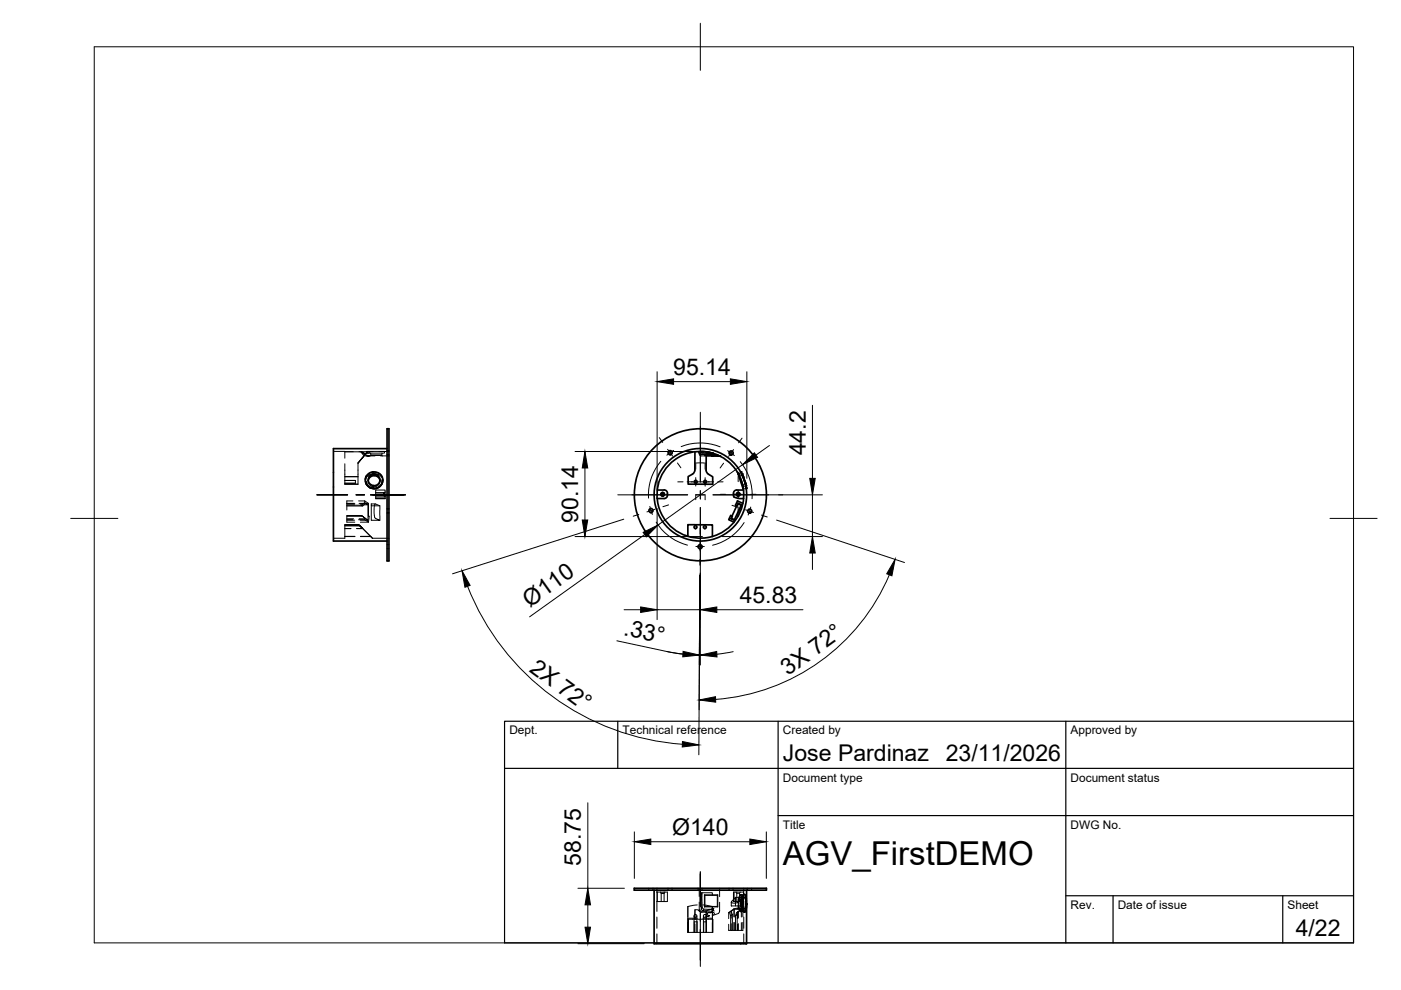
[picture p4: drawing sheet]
<svg xmlns="http://www.w3.org/2000/svg" width="297mm" height="210mm" viewBox="0 0 297 210" stroke-linecap="round" stroke-linejoin="round" font-family="sans-serif">
<!-- layer: Hidden -->
<g fill="none" stroke="#000" stroke-width=".21">
<path d="M70.7 95.7l5.8 .1M74.9 95.8h-1.8v1.3M76.1 95.8h1.8M76.9 96.1h-.2l.7 .5 2.1 .1M77 96.2l.4 .1M77.3 96.2h.1M77.4 96.3l-.4-.3-.5-.2 .5 .1 .4 .5M77.4 96.3l-1.5 1.8 2-2.4-2 2.5v4.5h-2.8v-4.4M77.4 96.4h.1M77.7 95.7l.3 .4zM77.7 95.9v.2a.25 .25 0 0 0-.2 .3 .25 .25 0 0 0 .3 .2l-.2-.1M77.7 96.6h.1"/>
<path d="M77.7 96.6l.5 .1-.4-.1M77.8 95.9l.2 .2M77.8 95.9v.2M77.9 95.7h1.2M77.9 96.7h.1M77.9 96.7h.2M78 96.1h.1M78 96.7h.1M78 96.1h.6v.3M78.1 96.7h.1M78.1 95.7h-.4M78.2 96.7h.1"/>
<path d="M78.5 96.1l-.4-.4h3.4v.4h-.5v.3M78.5 96.7h2.6M78.6 96.6v-.2h2.4v.2M78.6 96.1h2.4M80.3 95.7h2.2M80.7 96.7h1.8M82.1 95.5h.4M82.1 96.4h.4M82.1 95.6h.4M82.1 96.5h.4M147.3 98.2h2.4M148.2 95.9l.1 .4 .4 .1"/>
<path d="M148.6 95.7l.2 .4-.2-.4 .3 .4h.3M148.7 96.4h1l-1.2-.1-.4-.5-.3-.1a.62 .62 0 0 1 .5 .8l.3 .2h1.1M148.7 96.3v.1M148.7 95.7h.3l.2 .4M149.2 95.7h.1M149.2 96.1h1.8M149.5 96.6l-.1 .1M149.5 96.6h2.6M149.5 96.1v.5M149.7 95.8h.1M149.7 95.8h.3M150.2 95.9h.3"/>
<path d="M150.9 96.4h.1M150.9 96.6h.1M150.9 96.7h.1M151 96.3h.1M151 96.1h.1M151.2 96.1h.1M151.6 96.7h.1M152.1 96.6l.1 .1M152.1 96.4v.2M152.3 96.7h.1M152.4 96.7h.1M73.1 113.8v.3h-2.4"/>
<path d="M73.1 101.9h2.3v.6h-2.3M73.1 111.2l3 .1zM73.1 113.8h2.1M73.1 113.7h2.1M73.1 111.3v2.5M73.1 101h2.8M73.1 101.1h2.8M73.1 111.5h3.2M73.1 112.1h1.3M73.5 109.3v1.4h1.7M73.5 106.7v1.4M73.5 109.3h3.1"/>
<path d="M73.5 109.5h3.4M73.5 110h1.5M73.5 106.7h1.7M73.5 107.3h3.4M73.5 107.1h3.1M73.5 110.2h1.3M73.5 110.3h1.7M73.5 107h1.7M74.8 106.2h-1.3v.5M75.6 112.1h1.3M76 110.2h1.3M76 106.2h1.3"/>
<path d="M76.1 111.2l2.5 2.5M76.1 111.3l2.5 2.5M76.1 110h1.5l.4 .3h-1.6M76.1 106.7h2M76.3 111.5l.6 .6zM76.4 110.7h1.7M76.4 113.8h2.2M76.4 113.7h2.2M76.6 109.3l1 .7zM76.6 107.1l.7-.5 .3 .1-.7 .6zM77.3 109.8v.4l.8 .5M77.3 106.2l.8 .5"/>
<path d="M77.3 106.2v.4M77.4 101.7l.1 .7 .3 .6 1.2 .6h.8l.4-.2 .4-.3 .5-.7M77.5 102.1v.1M77.5 101.3h.1M77.5 101.3v.1M77.6 101.2l-.1 .2M77.6 106.7l.4 .3h-1.6M77.7 101l.8-.7 1.2-.2 1.1 .7 .4 1M77.8 101.1l.7-.5 1-.2 .8 .2 .6 .6M78 107v3.3M78.1 101.9a1.25 1.25 0 0 0 1.2 1.3 1.25 1.25 0 0 0 1.3-1.3M78.1 101.8v.2"/>
<path d="M78.1 106.7v2.8h.2l-.2-.1M78.3 109.5l-.2 1.2M78.6 113.7l.4 .4-.4-.3M78.7 107.2v3.1h1.8l-1-.5a6 6 0 0 1 0-2.9h.2a.97 .97 0 0 1 .8 1.4v2M78.7 106.9v.3h1.8M78.7 106.8v.1M78.7 106.8h.9M79 114.1h3.5M79.7 105.7h2zM79.7 105.7v-1.8h2v1.8M79.7 105.1h1.7l.3 .2-.3-.2zM79.7 105.4h2"/>
<path d="M79.7 104.5h1.7M80.3 100.8a1.68 1.68 0 0 0-2.2 .2M80.6 101.8v.2M80.9 101.7a1.64 1.64 0 0 1-1.4 1.9 1.64 1.64 0 0 1-1.8-1.5M81.4 104.5v.6zM81.4 104.5v.6M81.7 104.3l-.3 .2M82.1 115.5h.4M82.1 116.3h.4M82.1 107.9h.4M82.1 108.8h.4M82.1 107.8h.4"/>
<path d="M82.1 108.7h.4M154.7 109.8l.3 .2M155.2 110l.7 .3-.2-.1M155.2 109.4l-.1 .5M156.2 106.6l.3 .1M156.4 100.3l.6 1.1M156.5 106.8l-.3 .4M156.5 100.4l.1 .1M156.5 100.4h.1M156.7 100.8l.7 2M156.7 100.8h.1M157 100.1l.6 1.3"/>
<path d="M157 100.1h.1M157 101.5l.6 2.1M157.1 100.1l.2 .4zM157.1 100.2h.1M157.1 100.1l.2 .4M157.1 107.1l.3 .1M157.3 100.5l.1 .1M157.4 100.7l-.4-.6 .7 1.6M157.4 100.6h.1M157.4 100.6l-.8 .3M157.4 102.5l.2 1.3M157.4 102.8h.1"/>
<path d="M157.5 106.8l-1.2 2.6 .2 .1M157.5 101.1l.1 .2M157.6 101.3h.1M157.6 101.3l.3 .9M157.6 103.5v.1M157.6 103.6h.1M157.9 102.1v.1M157.9 102.2h.1M157.9 102.2l.1 .2M157.9 102.4l.3 1.2v-.2M158 102.6l.2 .6M158.1 102.8l.1 .6"/>
<path d="M158.2 103l.1 .6zM158.2 103h.1M158.2 102.9l.1 .6M158.2 103l-.8 .2M158.2 103.4h.1M137.6 188.3v.4M138.4 188.3v.4M139.3 189.1v2M139.3 188.3v4.9M139.3 194.4v2.4M139.3 198v2.1M139.3 189.1h2.2v2h-.7"/>
<path d="M139.3 191.1h1.5M140 189.1l.2 .3v1.7M140.2 189.4h.6zM141 189.1l-.2 .3v1.7M141.6 188.3v.4M142.5 188.3v.4M145.8 194.7v3h1.5M145.8 197.7h.1M145.8 195.6v2.1M145.8 194.7h2M145.9 194.9h1.4M145.9 194.9v2.8v-2.8"/>
<path d="M147.2 194.2v3.5M147.2 197.7v-2.3h.6v2.3M147.3 194.9h.1M147.3 192.9h.7l.5 .5h1.2v1.1a.3 .3 0 0 1-.1 .4 .3 .3 0 0 1-.3 0h-1.5a.34 .34 0 0 1-.5-.1 .34 .34 0 0 1 0-.4zM147.3 192.9v1.8M147.3 195.9v1.8M147.7 194.2v3.5M147.8 191.9l-2 .3v2.5M148 188.3v.4M148.1 193h.2M148.2 193.1l.5 .2M148.3 193h.1"/>
<path d="M148.3 188.3v1.8M148.3 191.3v1.7M148.7 192.7l.3 .4M148.8 188.3v.4M148.9 189.3v3l-.2 .4v-3.4h2.3v.5h1.1M148.9 192.3l.3 .5M149 191.9l2 .3v5.5M149 194.7h2M149.1 194.2v3.5M149.2 197.7v-2.3h.6v2.3M149.2 192.8h1.8l-1.2 .3h-.8zM149.4 189.7v2.6"/>
<path d="M149.5 189.8v2.4M149.5 192.2l-.1 .1M149.5 192.2h1.5M149.5 189.8h1.5M149.7 194.9v2.8M149.7 193.4v.6a.25 .25 0 0 0 .1 .3 .25 .25 0 0 0 .3 0l.4-.2-.4 .1-.1-.6 .7-.1 .2-.2-2.2 .1M149.7 194.3v3.4h-2.4M149.7 194.9h1.4M149.8 194.2l-.1 3.5h1.4M150.9 192.6h.5l-.1 .4M151 193.4l.3 .1 .2 .3M151.1 194.9v2.8v-2.8"/>
<path d="M151.4 193.2l-.1-.2-.4 .1v.2M152.1 192.2l.1 .1h-2.8M152.1 189.8l.1-.1v2.6M152.1 192.2h-1.1v.6M152.1 189.8v2.4M152.2 189.7h-2.8l.1 .1M152.6 191.3l-.1 2.2-.2 .2-1.2 .4 .1-.2M152.6 188.3v1.8M154.5 193.5v1.3M154.5 196v1.3h.4M154.5 193.5h.2M154.6 188.3v.4"/>
<path d="M154.7 193.5l.3-.3 .3 .7-.4 .3zM155 195.8v1.5M155 191.3v.8l2.4-.1M155.3 193.9v3.4h-.4v-3.1M155.4 188.3v.4M155.5 189.1h2.1v2h-2.1zM155.6 192.7v1.7M155.6 195.6v1.7M155.6 192.7l-1.1 .8M155.6 189.1v2M155.7 192.8l-.7 .4v1.5M155.7 192.8v1.6"/>
<path d="M155.7 195.6v1.7M155.7 192.8h1.5M155.9 190.3h1.5l-1 1a1.32 1.32 0 0 1-1.4 0l.9-1v1.8M155.9 194.2v3.1M156 189.1l.2 .3M156.2 193.5l.3-.3-.2 .7-.4 .3zM156.2 193.5h.2M156.2 189.4h.6M156.2 189.4v1.7M156.3 193.9v3.4M156.4 193.5v1.3M156.4 196v1.3"/>
<path d="M156.5 192.7v-.2l-.2 .2h1.2M156.5 192.5l-.9 .2M156.5 190.9a.84 .84 0 0 1 .6-1l.4 1M156.5 192.1a.78 .78 0 0 0 .6 1l.4-1M156.5 193.2l.7-.4v1.6M156.5 193.2v1.5M156.5 195.8v1.5M156.8 189.4v1.7M156.8 193l.2 .2M157 189.1l-.2 .3M157 189.8l-.2 .1M157 190.2l.2 .2 .2 .6"/>
<path d="M157 190.2a2.14 2.14 0 0 0 0 2.5l.2-.1 .2-.6M157 192.7h.1M157 190.2h.8M157 192.7h.8M157 189.7l.3-.1 .1 .2 .2 .9-.1 2-.3 .7-.4-.6-.3-1.2 .1-1.1zM157.2 195.6v1.7M157.4 190.3v.8M157.5 193.2h.1M157.5 192.7h.1M157.5 193.2l.1 .1M157.5 192.7v1.7M157.5 195.6v1.7h-2.2"/>
<path d="M157.5 192.7l-1.1 .8M157.6 193.2v.1M157.6 193.3l.2 .1M157.7 188.3v4.9M157.7 194.4v2.4M157.7 198v2.1M157.8 189.6l.3 .4 .1 1v1.4l-.2 .8M157.9 193.3h.1M158 193.1v.1M158.2 191.7h.1M158.3 191.7v.6M158.5 188.3v.4"/>
<path d="M159.4 188.3v.4"/>
<circle cx="140.5" cy="104.8" r=".47"/>
<circle cx="156.5" cy="104.8" r=".47"/>
<circle cx="147.4" cy="194.2" r=".3"/>
<circle cx="149.5" cy="194.2" r=".3"/>
</g>
<!-- layer: Visible -->
<g fill="none" stroke="#000" stroke-width=".36">
<path d="M82.1 95.1h-11.4v19.6h11.4M82.1 90.9h.4v28h-.4zM147.3 95.8v4.1a1.86 1.86 0 0 1-1.4 1.1v1.7h5.2v-1.6a1.91 1.91 0 0 1-1.4-1.2v-.2M149 95.7l.7 .1v3.9M149.7 96.7h2.3M149.7 96.4h1.2M150 95.8l.2 .1M150.4 95.9h-.3l-.1 .2 .7 .1 .2 .2M150.5 95.9l.5 .2M150.6 96l.6 .1M150.9 96.4v.2h.4M151.3 96.6l.1 .1"/>
<path d="M151.4 96.5l-.1 .1M151.5 96.2l-.5 .1M152 96.7h.5M152 96.7h.2M77.5 101.4l.1 1M77.5 102.2l.1 .2M77.5 101.4v.3M77.6 101.2l-.1 .2M77.6 102.4l.1 .2M77.6 101.1l-.1 .2M77.6 101.1h.1M77.6 102.5l.1 .1"/>
<path d="M77.7 102.6l.7 .7 .7 .2M77.7 101l-.1 .2M77.7 100.9h.1M79.1 100.1l.8 .1a1.74 1.74 0 0 1 1.2 2 1.74 1.74 0 0 1-2 1.3v-.5l1-.3 .5-.8-.2-.7-.3-.3-.5-.3h-.5zM79.1 100.6a1.17 1.17 0 0 0-1 1.2 1.17 1.17 0 0 0 1 1.1M79.1 100a1.89 1.89 0 0 0-1.5 1.1M80.6 101.9a1.27 1.27 0 0 0-1.3-1 1.27 1.27 0 0 0-1.2 1M81.2 101.8l-.2 .7-.4 .6-1.1 .5-.7-.1-.6-.3-.6-.8M139.3 105.7h1.5M139.3 103.9h1.5M140.8 103.9a.93 .93 0 0 1 .7 .9 .93 .93 0 0 1-.7 .9M145.8 113.7v-2.5l5.2 .1v2.5"/>
<path d="M155.1 109.9l.6 .3M155.7 105.4l1.1 .3h.9M156.2 107.2l-1 2.2M156.4 100.2l.1 .2M156.5 106.8l.6 .3M156.5 100.4l.2 .4M156.5 100.4l1.1 3.2M157 100.1h.1M157.1 100.1a9.8 9.8 0 0 0-16.4-1.1 9.8 9.8 0 0 0 5.5 15.4 9.8 9.8 0 0 0 12-11.2M157.1 100.1l.6 1.5 .5 1.6M157.1 100.1h-.1M157.2 100l-.1 .1"/>
<path d="M157.2 100l.2 .9M157.3 100.5l.9 2.5zM157.3 100.7l.2 .3M157.4 100.6h.1M157.4 102.8l.2 .8M157.4 100.9l.1 .2M157.4 100.9l.1 .1M157.5 101l.5 1.4M157.5 106.7l-1.1-.5-.5 .9 .4 .2 .2-.6 .7 .3-1.5 3.3-.7-.3 .3-.5-.4-.2-.4 .9 1.1 .5M157.5 101.1h.1M157.6 103.6h.1M157.6 103.6a9.2 9.2 0 0 0-14.1-6.5 9.2 9.2 0 0 0 .1 15.5 9.2 9.2 0 0 0 14-6.7v-2.3"/>
<path d="M157.6 103.9h-1.4a1.01 1.01 0 0 0-.6 1.5M158 102.4l.4 1.1M158 102.4v.2M158 102.5v.1M158.2 103.2v.2M158.2 103.4h.1M158.3 103.6l-.1 .1M158.3 103.6h.1M158.3 103.5v.1M134.5 188.3h28v.4h-28zM138.7 188.7v11.4h19.6v-7.8M157 190.2h.1"/>
<path d="M157 193.1h.1M157.2 191.7h.2l.1-1 .3-.5 .3 .5 .1 1M157.2 191.7l.3 1.4M157.4 191.7a1.12 1.12 0 0 0 .4 1 1.12 1.12 0 0 0 .4-1M157.4 191v1M157.4 191.1v.9M157.4 193.1l.1 .1M157.4 193.1h.1M157.5 193.1l.2 .2h.2M157.8 189.6l-.2 .1-.3 .3-.3 1.3 .1 1 .4 .8M157.9 193.3h-.1M157.9 193.3h.1"/>
<path d="M158 193.2l-.1 .1M158 193.1v.1M158.2 191.7h.1M158.3 188.7v3l-.2-1.8a.38 .38 0 0 0-.4-.2 .38 .38 0 0 0-.3 .4l-.3 .8 .1 .8M158.4 191.7l-.4 1.4"/>
<circle cx="142.1" cy="96" r=".43"/>
<circle cx="155" cy="96" r=".43"/>
<circle cx="138" cy="108.2" r=".43"/>
<circle cx="140.5" cy="104.8" r=".3"/>
<circle cx="140.5" cy="104.8" r=".31"/>
<circle cx="147.5" cy="111.8" r=".31"/>
<circle cx="147.5" cy="102.2" r=".31"/>
<circle cx="148.4" cy="115.9" r=".43"/>
<circle cx="148.5" cy="104.9" r="14"/>
<circle cx="149.4" cy="111.8" r=".31"/>
<circle cx="149.5" cy="102.2" r=".31"/>
<circle cx="156.5" cy="104.8" r=".31"/>
<circle cx="159" cy="108.4" r=".43"/>
</g>
<g fill="#000">
<circle cx="150" cy="96.1" r=".18"/>
<circle cx="150.3" cy="96.1" r=".18"/>
<circle cx="150.9" cy="96.6" r=".18"/>
<circle cx="150.9" cy="96.7" r=".18"/>
<circle cx="151" cy="96.1" r=".18"/>
<circle cx="152" cy="96.6" r=".18"/>
<circle cx="152" cy="96.7" r=".18"/>
<circle cx="152.1" cy="96.6" r=".18"/>
<circle cx="152.6" cy="96.7" r=".18"/>
<circle cx="77.6" cy="102.4" r=".18"/>
<circle cx="78.4" cy="103.4" r=".18"/>
<circle cx="79.1" cy="100.6" r=".18"/>
<circle cx="79.5" cy="103.6" r=".18"/>
<circle cx="79.6" cy="103.6" r=".18"/>
<circle cx="156.5" cy="100.4" r=".18"/>
<circle cx="157.1" cy="100.1" r=".18"/>
<circle cx="157.3" cy="100.5" r=".18"/>
<circle cx="157.5" cy="101.1" r=".18"/>
<circle cx="158" cy="102.4" r=".18"/>
<circle cx="158" cy="102.6" r=".18"/>
<circle cx="157" cy="189.9" r=".18"/>
<circle cx="157" cy="193.2" r=".18"/>
<circle cx="157" cy="189.7" r=".18"/>
<circle cx="157" cy="192.7" r=".18"/>
<circle cx="157.5" cy="193.2" r=".18"/>
<circle cx="158" cy="193.2" r=".18"/>
<circle cx="158.2" cy="191.7" r=".18"/>
</g>
<!-- layer: BORDER -->
<path d="M20 9.9h267v190h-267zM148.5 4.9v10M15 109.9h10M282 109.9h10M148.5 194.9v10" fill="none" stroke="#000" stroke-width=".21"/>
<!-- layer: TITLEBLOCK -->
<path d="M107 152.9h180v47h-180zM131 152.9v10M165 152.9v47M226 152.9v47M107 162.9h180M165 172.9h122M226 189.9h61M236 189.9v10M272 189.9v10" fill="none" stroke="#000" stroke-width=".25"/>
<!-- layer: Smart Centers -->
<g fill="none" stroke="#000" stroke-width=".21">
<path d="M139.8 92.8l.7 1M140.1 97.8a11 11 0 0 0-2.6 7.8M141.5 95.3l1.1 1.4M142.8 95.5l-1.4 1M143.6 98.2l.8 1M144.4 94.7a11.2 11.2 0 0 1 8.3 0M147.5 98.4v1.1M148.5 87.4v14.8M149.5 98.4v1.1M153.4 98.2l-.7 1M154.3 95.5l1.4 1.1M155.5 95.3l-1 1.5"/>
<path d="M157 97.9a11 11 0 0 1 2.4 7.8M157.3 92.9l-.7 1M67.2 104.9h6.5M75.5 104.9h1.8M78.6 104.9h7.4M131 104.9h14.8M135.4 109.1l-1.1 .3M137.8 107.4l.5 1.7M138.9 108l-1.7 .5M139.1 110.7a11.2 11.2 0 0 0 6.7 4.9M141.8 107.1l-1.3 .3M143.7 102.2h1.1"/>
<path d="M145.7 102.2h2.7M147.5 101.3v1.8M147.5 104.8v1.2M147.5 115.9h1.8M147.6 104.9h1.8M148.4 118.6v1.2M148.4 115v1.8M148.5 104v1.8M148.5 107.6v14.8M148.6 102.2h2.7M149.5 101.3v1.8M149.5 104.9v1.1"/>
<path d="M151.2 104.9h14.8M152.2 102.2h1.1M152.7 104.8h1.1M155.2 107.1l1.2 .4M155.6 104.8h1.8M156.5 101v1.1M156.5 103.9v1.8M156.5 107.5v1.1M157.8 110.8a10.9 10.9 0 0 1-6.7 4.8M158.1 108.1l1.7 .6M159.2 104.8h1.1M159.2 107.5l-.6 1.7"/>
<path d="M161.5 109.2l1.2 .4M148.5 184.8v7.4M148.5 193.5v1.8M148.5 197.1v6.5"/>
</g>
<!-- layer: FD_Dimensions -->
<g fill="none" stroke="#000" stroke-width=".21">
<path d="M139.3 78.8v24.8M158.3 78.8v22.6M121.9 95.7h25M124 99.2v11.1M142.8 80.9h12.1M157.4 98.5l-17.9 12.8M163.1 94.5l-2.8 2M172.3 85.9v15.5M121.9 113.8h27M132.2 110.1l-36.3 11.6M136.7 113.3l-24.4 17.5M139.3 107.8v23.6"/>
<path d="M153.1 113.8h21.3M164.7 110.3l27.1 9M165.1 104.9h9.3M172.3 104.9v8.9M172.3 117.3v3.4M99.1 124.3a53 53 0 0 0 45.6 33.5M130.8 135.9l10.5 2.2M132.3 129.3h3.5M139.3 129.3h9.2M144.8 138.7l-3.5-.6a34 34 0 0 0 7.2 .8M148.4 122l-.2 38M148.5 121.5v19.5"/>
<path d="M152 129.3h18.2M155.5 138.2l-3.5 .5M188.6 121.9a43.5 43.5 0 0 1-36.9 26.4M124.6 170.2v18.1M134.5 176.4v9.8M138 178.5h21M162.5 176.4v9.8M122.5 188.3h9.9M124.6 191.8v4.8M122.5 200.1h14.1"/>
</g>
<g fill="#000" stroke="#000" stroke-width=".21">
<path d="M124 95.7l.6 3.5h-1.2zM139.3 80.9l3.5-.6v1.2zM154.9 80.3l3.4 .6-3.4 .6zM159.9 96l.7 1-3.2 1.5zM123.4 110.3h1.2l-.6 3.5zM136.4 112.9l3.1-1.6-2.5 2.5zM172.3 113.8l.5 3.5h-1.1zM171.7 101.4h1.1l-.5 3.5zM98 121l1.7 3.1-1.1 .4zM135.8 128.7l3.5 .6-3.5 .6zM144.8 138.1l3.5 .8-3.5 .4zM148.5 129.3l3.5-.6v1.2z"/>
<path d="M148.5 138.9l3.5-.8v1.2zM189.8 118.6l-.7 3.5-1.1-.4zM144.7 157.2l3.5 .7-3.5 .5zM148.2 148.4l3.5-.7v1.2zM134.5 178.5l3.5-.6v1.2zM159 177.9l3.5 .6-3.5 .6zM124 196.6h1.2l-.6 3.5zM124.6 188.3l.6 3.5h-1.2z"/>
</g>
<text font-size="7" x="166" y="183.4">AGV_FirstDEMO</text>
<g font-size="4.9">
<text x="142.7" y="79.5">95.14</text>
<text x="170.9" y="96.6" transform="rotate(-90 170.9 96.6)">44.2</text>
<text x="122.6" y="110.8" transform="rotate(-90 122.6 110.8)">90.14</text>
<text x="112.4" y="128.8" transform="rotate(-35 112.4 128.8)">Ø110</text>
<text x="156.8" y="127.8">45.83</text>
<text x="132" y="134.6" transform="rotate(12 132 134.6)">.33°</text>
<text x="112" y="142.2" transform="rotate(36 112 142.2)">2X 72°</text>
<text x="167.1" y="143.3" transform="rotate(-36 167.1 143.3)">3X 72°</text>
<text x="166" y="161.4">Jose Pardinaz</text>
<text x="200.5" y="161.4">23/11/2026</text>
<text x="142.5" y="176.9">Ø140</text>
<text x="123.2" y="183.6" transform="rotate(-90 123.2 183.6)">58.75</text>
<text x="274.7" y="198.6">4/22</text>
</g>
<g font-size="2.5">
<text x="108" y="155.7">Dept.</text>
<text x="132" y="155.7">Technical reference</text>
<text x="166" y="155.7">Created by</text>
<text x="227" y="155.7">Approved by</text>
<text x="166" y="165.7">Document type</text>
<text x="227" y="165.7">Document status</text>
<text x="166" y="175.7">Title</text>
<text x="227" y="175.7">DWG No.</text>
<text x="227" y="192.7">Rev.</text>
<text x="237" y="192.7">Date of issue</text>
<text x="273" y="192.7">Sheet</text>
</g>
</svg>
